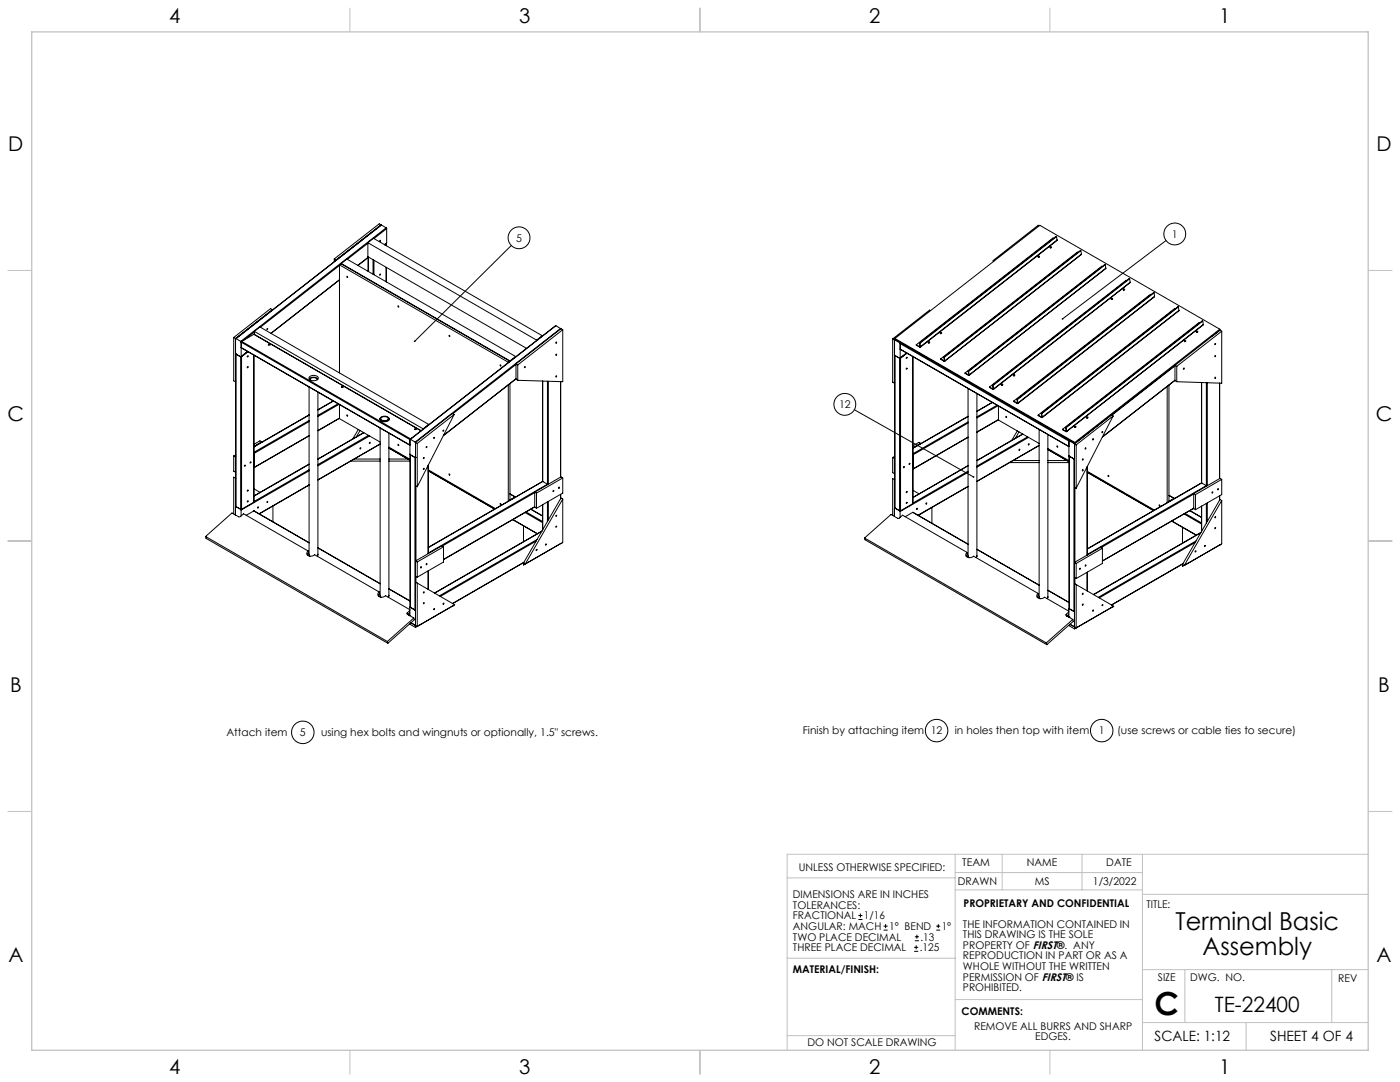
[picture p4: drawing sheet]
<svg xmlns="http://www.w3.org/2000/svg" width="559mm" height="432mm" viewBox="0 0 559 432" stroke-linecap="round" stroke-linejoin="round" font-family="sans-serif">
<g fill="none" stroke="#c0c0c0" stroke-width=".4">
<path d="M139.7 3.2v9.5M279.4 3.2v9.5M419.1 3.2v9.5M3.1 107.9h9.6M546.1 107.9h9.5M3.1 215.9h9.6M546.1 215.9h9.5M3.1 323.8h9.6M546.1 323.8h9.5M314.2 350.3h67M381.2 340.9v78.2M381.2 355.1h74.8"/>
<path d="M381.2 348.2h74.8M400 340.9v14.2M431.9 340.9v14.2M456 340.9v78.2M456 356.9h90.1M546.1 340.9h-231.9v78.2M314.2 382.4h67.2M381.2 398.9h74.8M456 387h90.1M472.9 387v21.1M531.6 387v21.1M139.7 419.1v9.6"/>
<path d="M279.4 419.1v9.6M314.2 413.3h67M419.1 419.1v9.6M456 408.1h90.1M497.4 408.1v11"/>
</g>
<path d="M12.7 12.7h533.4v406.4h-533.4z" fill="none" stroke="#c0c0c0" stroke-width=".5"/>
<g fill="none" stroke="#000" stroke-width=".4">
<path d="M146.8 96.9l2.3-1.8 67.3 38.9M146.8 96.9l67.4 38.8M146.8 96.9v5.5l63.4 36.6M146.8 97.1l-8.2 6.4M152.1 89.7l-18 14.1M152.1 89.7v.2M152.1 89.7l-.7-.4-18 14M152.1 89.8h.2M152.1 89.8l-58.1 45.3M152.3 89.8l-58.1 45.3M152.3 89.8l1.8 1.1M153.6 97.7l.6-.6v1"/>
<path d="M154.1 90.9l.2 .3M154.1 90.9l-58 45.3M154.3 96.9l-.8 .7M154.3 91.2v5.7M154.3 91.2l-5 4M204.1 98l-38.6 38.2M414.8 90.1l-.4-.2-17.9 14M419.6 98.8l-.3 .1M420.5 95.1l-.2-.1-54.6 42.6M421.7 94.4l-.2-.1-54.5 42.6M421.7 94.4l-54.5 42.6M421.7 94.4l.2 1.4"/>
<path d="M421.9 95.8l-54.6 42.8M421.9 95.8l-54.5 42.6M465.4 96l-41.3 31.2M133.4 103.3v1.1M133.4 103.3l.7 .5M134.1 103.8v.1M135.5 111.6l-27.4 21.4M135.5 111.7l-27.3 21.4M135.5 105.7l67.4 38.9M135.5 105.7v43.1M135.5 105.9l-31.6 24.7M136.2 105.3l-.7 .4"/>
<path d="M136.2 105.3l67.4 38.9M136.2 105.2l2.3-1.8 67.3 38.9M136.2 105.2l67.4 38.8M136.2 105.2v.1M138.4 110.3l.3 .4zM146.9 102.8v5.5M147 102.7v5.6M147.1 102.6l-4.3 3.3M147.1 102.6l-4.2 3.3M148.9 103.6v5.8M149.3 103.9v5.7M151.7 109.4l.2 .1-.3 .4z"/>
<path d="M154.1 106.7l.1 5.8M396.5 103.9v.5M396.5 103.9l.3 .2M414.8 102.6l-.3 .1M430.2 100.8l-.2-.2-54.5 42.6M431.4 100l-54.7 42.5M431.4 100l-54.5 42.6M431.4 100l.3 1.4M431.7 101.4l-54.7 42.8M431.7 101.4l-54.6 42.6M439.9 106.4l-.2-.1-54.5 42.5M441.1 105.7l-54.5 42.5"/>
<path d="M441.1 105.7l.3 1.3M441.1 105.7l-54.7 42.4M441.4 107l-54.6 42.8M441.4 107l-54.5 42.6M444 119.5h-.3M448.8 115.7h-.3M449.7 112l-54.8 42.4M450.9 111.3l-54.7 42.4M450.9 111.3l-54.6 42.5M450.9 111.3l.2 1.3M451.1 112.6l-54.6 42.8M451.1 112.6l-54.5 42.6"/>
<path d="M459.4 117.6l-.2-.1-54.6 42.6M460.6 116.9l-.2-.1-54.5 42.6M460.6 116.9l-54.5 42.6M460.6 116.9l.2 1.4M460.8 118.3l-54.5 42.7M460.8 118.3l-54.5 42.5M93.3 134.7l.7 .4M93.3 134.7v17.3l.7 .4M94 135.1v17.3M94.2 135.1l-.2 .2M94.2 135.1l1.9 1.1M96.1 136.2l.2 .4"/>
<path d="M96.3 136.6l67.3 38.8M96.3 136.6v5.7M96.4 136.2l-.1 .4M96.4 136.2l67.4 38.9M101.3 133.4h.2M101.3 133.4l-4.9 2.8M101.3 133.4l66.7 38.5M101.5 133.4l66.6 38.5M101.5 132.3v1.2M101.5 132.3l2.3-1.8 67.3 38.9M101.5 132.3l67.4 38.8M101.5 132.5l-4.1 3.2"/>
<path d="M108.6 123.8l.1-.2-.7-.4-14.7 11.5M214.2 135.7v.2M216.4 134l-2.2 1.7M216.4 134v.1M221.9 130l-58.2 45.3M221.9 130l-58.1 45.3M221.9 130l1.8 1.1M223.7 131.1l.2 .1M223.7 131.1l-58 45.3M223.9 131.2l.7 .4M223.9 131.2l-17.9 14M224.6 131.6v20.7l-17.9-.5"/>
<path d="M224.6 131.6l-17.9 14M356.3 135.3l.7 .4M356.3 135.3v17.2l.7 .4M357 135.7v17.2M357.2 135.1l71.8 41.5M357.2 135.1l.1 .4M357.3 135.7l-.3 .2M357.3 135.5l-.3 .2M357.3 135.5l71.8 41.5-.1-.4M357.3 135.7l1.8 1.1M357.4 135.5l-.3 .2M357.4 135.6l-.1 .1"/>
<path d="M359.1 136.8l.2 .4M359.3 139.3l67.3 38.9zM359.3 137.1l67.3 38.9M359.3 137.1v5.7M359.3 136.7l-.2 .1M359.5 136.8l-.2 .3M359.5 136.8h.1M365.7 137.6l1.4 .9M365.7 137.6l1.3 .8M367 136.9l.2 .1M367 136.9l.2 1.4M367 138.4l.1 .1"/>
<path d="M367.2 137l.2 1.4M367.2 138.3l-.2 .1M367.2 138.3l.2 .1M367.2 138.2l-.2 .2M367.4 138.4l-.3 .1M370.9 136.8l-.2 .1M371.4 124l-.3-.2-14.8 11.5M375.7 133.1h-.2M469.1 123.2l-.2-.1-54.5 42.6M470.3 122.5l-54.5 42.6M470.3 122.5l.3 1.4M470.3 122.5l-54.7 42.5"/>
<path d="M470.6 123.9l-54.6 42.8M470.6 123.9l-54.6 42.5M473.2 136.3h-.3M478 132.6h-.3M478.9 128.8l-.3-.1-54.5 42.6M480.1 128.1l-54.8 42.5M480.1 128.1l-54.6 42.6M480.1 128.1l.2 1.4M480.3 129.5l-54.6 42.8M480.3 129.5l-54.5 42.6M486.9 131.4l-71.9-41.5-57.8 45.2M486.9 131.4l-57.9 45.2"/>
<path d="M486.9 131.4v.4M486.9 131.8l.7 .4M486.9 131.8l-17.9 14M486.9 131.8l-3 2.4M487.6 132.2v20.7l-17.9-.6M487.6 132.2l-17.9 14M94 141l.2 .3M94.1 152.2l-.1 .2M94.2 141.3l-.1 60.8M94.2 141.3l1.9 1.1M94.2 141.3v60.9M96.1 142.4v60.8"/>
<path d="M96.3 142.3l-.2 .1M96.4 142.4h-.3M96.4 142.4v60.8M98.8 140.3l-2.5 2M98.9 140.3l-2.7 2.1M99 140.4l-2.6 2M101.3 141.7v58.7M101.4 141.7l-.1 58.7M123.4 154.4v67.1M123.4 151.3a2.28 2.28 0 0 1 3.5 0M123.5 150.4a2.19 2.19 0 0 1 3.5 .6 2.15 2.15 0 0 1-3.7-.2zM123.7 151.5a1.72 1.72 0 0 1 2.9 .1"/>
<path d="M126.9 156.5v65M136.3 154.3l.1-.1a.37 .37 0 0 1 .6 0 .37 .37 0 0 1-.1 .6 .37 .37 0 0 1-.6-.3zM202.9 144.6v.1M202.9 153.6v46.4M203.6 153.1v46.5l.1-.2M203.6 144.2l-.7 .4M203.6 144v.2M205.8 142.3l-2.2 1.7M205.8 142.3v.1M206 151.2l-29 22.7M206 145.2v6.2l.7 .4M206 145.2l.7 .4"/>
<path d="M206 145.5l-25.3 19.6M206 151.1l-29 22.6M206.7 145.6v6.2M216.5 152.1v40.1M216.6 152.1v40.1M218.5 152.2v41.1M218.9 152.2v41.1M223.7 152.3v38.1M223.8 152.3v38.1M357 141.5l.3 .4M357.1 152.7l-.1 .2M357.2 141.9l-.1 60.7"/>
<path d="M357.2 141.9l1.9 1.1M357.2 141.9v60.8M357.3 141.9l2 .9M359.1 143v60.8M359.4 142.9l-.3 .1M359.4 142.9v60.9M361.8 140.9l-2.5 1.9M361.9 140.9l-2.6 2.1M362 141l-2.6 1.9M364.3 142.3v58.7M364.4 142.3l-.1 58.7M375.5 143.2l1.3 .9"/>
<path d="M375.5 143.2l1.3 .8M376.7 142.5l.2 .1M376.7 142.5l.2 1.4M376.8 144v.1M376.9 142.6l.2 1.4M376.9 143.9l-.1 .1M376.9 143.9l.2 .1M377.1 144l-.3 .1M385.2 148.8l1.3 .8M385.2 148.8l1.3 1M386.4 155v67.1M386.4 148.1l.2 .1"/>
<path d="M386.4 148.1l.2 1.4M386.5 149.6v.2M386.6 148.2l.3 1.4M386.6 149.5l-.1 .1M386.6 149.5l.3 .1M386.9 149.6l-.4 .2M389.9 157.1v65M394.9 154.4l1.3 .8M394.9 154.4l1.4 1M396.2 153.7l.1 .1M396.2 153.7l.2 1.4M396.2 155.2l.1 .2"/>
<path d="M396.3 153.8l.3 1.4M396.4 155.1l-.2 .1M396.4 155.1l.2 .1M396.6 155.2l-.3 .2M400.2 153.7h-.4M404.9 150h-.3M405.9 159.4l.2 .1M405.9 159.4l.2 1.3M406.1 159.5l.2 1.3M465.9 154.2v46.4M466.6 153.7v46.5l.1-.2M469 145.8v6.1l.7 .4"/>
<path d="M469 145.8l.7 .4M469 145.8l-40.1 31.3M469 146l-25.2 19.7M469.7 146.2v6.1M479.6 152.6v40.1M479.6 152.6v40.2M481.5 152.7v41.1M481.9 152.7v41.1M486.8 152.9v38.1M104.5 176.4l-3.1 1.8M104.5 176.4v.1M104.5 176.4l-.7-.5-2.4 1.4"/>
<path d="M123.4 165.6l-22 12.7M123.4 174l-22 12.6M123.4 167.8l-22 12.7M123.4 168.2l-21.9 12.7M123.4 173.8l-21.9 12.7M123.4 165.7l-22 12.7M133 160l-6.1 3.5M133.1 160.1l-6.2 3.5M134.9 161.1l-8 4.7M135.3 161.4l-8.4 4.8M135.5 166.9l-8.6 5M135.5 161.5v5.6l16.2 9.3"/>
<path d="M138.5 165.6l.2 .5zM143 171.4l-2.2 3.7M143.7 171.8l-1.5 2.5M145.2 172.6l-18.3 10.6M145.2 172.7l-18.3 10.6M147.1 173.7l-20.2 11.7M147.5 174l-20.6 11.9M151.7 167.1v.4M151.7 170.8v67.1M151.7 177.2l-24.8 14.4M151.7 177.2l-24.8 14.3M152 166.6a2.05 2.05 0 0 1 3.2 .6 2.01 2.01 0 0 1-3.5-.2z"/>
<path d="M152.2 166.7a1.62 1.62 0 0 1 2.7 .6 1.63 1.63 0 0 1-2.9-.4zM155 166.6a1.02 1.02 0 0 1 .1 1.3 1.02 1.02 0 0 1-1.2 .4 1.56 1.56 0 0 1-2.2-1.4M155.2 167.1v.5M155.2 172.9v65M155.2 178.8l8.5 4.9-8.5-4.8M155.2 178.4l8.5 4.9M163.6 177.6l-67.3-38.9 67.3 39M163.6 175.4v5.8l.2 .3M163.8 175.1l-.2 .3M163.8 175.3l-.2 .1M163.8 175.3l1.9 1.1M164.3 174.8l-.5 .3"/>
<path d="M165.7 176.4l.1 .2M165.8 176.6l.7 .4M165.8 176.6v17.3l.7 .3M166.5 177v17.2M168.9 171.1v.2M171.1 169.4l-2.2 1.7M171.1 169.4v.1M181.3 165.5l-14.8 11.5M181.3 165.5l-14.8 28.7M181.3 165.5l-.7-.5-14.8 11.6M341 163.5l47.6 26.9M367.5 176.9l-.7-.4-2.4 1.4"/>
<path d="M367.5 176.9l-3.1 1.8M367.5 176.9v.2M386.4 174.5l-21.9 12.6M386.4 166.1l-22 12.8M386.4 168.4l-22 12.7M386.4 168.8l-21.9 12.7M386.4 174.4l-21.9 12.7M386.4 166.2l-22 12.7M396 160.6l-6.1 3.5 6.2-3.5M398 161.7l-8.1 4.7M398.4 161.9l-8.5 4.9M398.5 167.5l-8.6 5"/>
<path d="M398.5 162v5.6l16.3 9.4M398.5 167.4l-8.6 5M401.5 166.2l.2 .4zM404.6 160.1l1.4 .9M404.6 160.1l1.3 .7M405.9 160.8l.1 .2M406 171.9l-2.1 3.8M406.1 160.7l-.2 .1M406.1 160.7l.2 .1M406.3 160.8l-.3 .2M406.7 172.4l-1.4 2.5M410.1 174.3l-20.2 11.7"/>
<path d="M410.5 177.2h.3l-.2 .4zM410.5 174.6l-20.6 11.8M414.4 165.7l1.3 .7M414.4 165.7l1.3 .9M414.8 171.4v67.1M414.8 177.8l-24.9 14.4M414.8 177.7l-24.9 14.4M415.6 165l.2 .1M415.6 165l.3 1.3M415.7 166.4v.2M415.8 165.1l.2 1.3M415.8 166.3l-.1 .1"/>
<path d="M415.9 166.3l-.2 .1M415.9 166.3l.1 .1M416 166.4l-.3 .2M418.3 173.4v65.1M418.3 179.4l8.4 4.9M418.3 179l8.4 4.9M418.3 179.4l8.4 4.8M421.9 178l.2 .4zM424.1 171.3l1.3 .7M424.1 171.3l1.4 .9M425.3 170.6l.2 .1M425.3 170.6l.3 1.4"/>
<path d="M425.4 172l.1 .2M425.5 170.7l.3 1.4M425.6 172h-.2M425.6 172l.2 .1M425.6 171.9l-.2 .1M425.8 172.1l-.3 .1M426.6 176l.2 6.1M426.8 175.9l-.2 .1M426.8 175.9l1.9 1.1M426.9 175.7l-.3 .3M427 175.7l-.3 .2M427 175.8l-.2 .1"/>
<path d="M428.7 177l.2 .2M428.9 177.1l.6 .5M428.9 177.1v17.3l.6 .4M428.9 176.8l-.2 .2M429.3 170.5l-.3 .1M429.5 177.6v17.2M434.1 166.8l-.3 .1M440.1 174.3l28.9-22.5-29 22.6M443.6 165.6l.7 .4M444.3 166l-14.8 11.6M444.3 166l-14.8 28.8M93.3 182v6l.7 .5"/>
<path d="M93.3 182l.7 .4M94 182.4v6.1M94 190.8v14.7M94 190.8l-.7-.4v14.7M94 190.8l.1 .1M94.1 188.4l-.1 .1M94.1 182.4h-.1M94.1 181.5l-.8 .5M97.7 185.7h.2l-.3 .4zM101.4 180.6l.1 .3M101.4 195.1l2.4 1.4M101.5 186.5l-.1 .2"/>
<path d="M101.5 180.9v5.6M123.4 185.2l-22 12.7M123.4 193.5l-19.9 11.6 19.9-11.5M123.4 187.9l-27.2 15.7M123.4 187.5l-22 12.7M123.4 185.3l-22 12.7M140 184h11.7M141.4 183.2h10.3M155.2 183.2h7.6M155.2 184h8.5M163.8 181.5v60.9M163.8 181.5l2 1.1"/>
<path d="M165.8 182.6h.1M165.8 182.6h-.2v60.8M166 194v29.8M171 185.6l-.1 35.3M171 187.9l26.4 15.2M171 187.5l26.7 15.5M203.6 197.1l2.1 1.2M203.6 199.3l.1 .1M203.6 197.2l2 1.1M205.6 198.3l.1 .1M205.6 198.3l-1.9 1.1M213.4 196.4v6l.7 .4"/>
<path d="M213.4 196.4l.7 .4M213.4 196.6l-36.9 21.3M214.1 196.8v6M216.5 192.2h.1M216.5 192.2l-45.5 26.2M216.6 192.2l1.9 1.1M216.6 192.2l-45.6 26.3M218.5 193.3l.1 .1M218.5 193.3l-47.5 27.4M220.8 195.8l.3 .1-.3 .3zM223.7 197.3v1.8M223.8 197.3v1.7"/>
<path d="M224.6 190.7v6.1l-10.5 6M224.6 199.2v17.3l-14.9 8.6M224.6 199.2l-14.9 25.9M224.6 199.2l-.7-.4-14.9 25.9 .7 .4M224.6 190.7l-10.5 6.1M224.6 190.7l-.7-.4-10.5 6.1M356.3 182.6v6l.7 .4M356.3 182.6l.7 .4M357 183v6M357 191.4v14.7M357 191.4l-.7-.4v14.7M357 191.4l.1 .1"/>
<path d="M357.1 182.1l-.8 .5M357.1 182.9l-.1 .1M357.1 188.9l-.1 .1M364.4 181.2l.1 .3M364.4 195.7l2.5 1.4M364.5 181.5v5.6M386.4 185.8l-22 12.7M386.4 194.2l-19.9 11.5M386.4 188.5l-27.1 15.7M386.4 188l-22 12.8M386.4 194.1l-20 11.5M386.4 185.9l-22 12.7"/>
<path d="M389.9 183.8l18.3-10.6-18.3 10.7M403 184.6h11.8M404.4 183.8h10.4M418.3 183.8h7.5M418.3 184.6h8.4M426.7 181.9l.1 .2M426.7 182l.1 60.9M426.8 182.1l2 1M426.8 182.1v60.8M428.8 183.1h.1M428.9 183.2h-.2v60.8M429 194.5v29.8"/>
<path d="M433.9 186.3v35.2M434 186.2v35.3M434 188.5l26.4 15.3M434 188.4l26.5 15.3M434 188.1l26.8 15.5M442.3 189.7l.2 .5zM466.6 197.7l2.1 1.2M466.6 199.9l.1 .1M466.6 197.7l2 1.2M468.6 198.9h.2M468.6 198.9l-1.9 1.1M476.5 197l.7 .4"/>
<path d="M476.5 197v6l.7 .4M476.5 197.2l-37 21.3M477.2 197.4v6M479.5 192.7l.1 .1M479.5 192.7l-45.5 26.3M479.6 192.8l1.9 1M479.6 192.8l-45.6 26.3M481.5 193.8l.1 .2M481.5 193.8l-47.5 27.5M486.8 197.9v1.8M486.8 197.8v1.7M486.9 199.4l.7 .3-14.9 26-.7-.5z"/>
<path d="M487.6 191.3v6.1l-10.4 6M487.6 199.7v17.3l-15.6 9.1v-1M487.6 191.3l-.7-.4-10.4 6.1M487.6 191.3l-10.4 6.1M82.1 214.1l10.5-9.4 2.8 1.6 1.8-1.3 25.8 14.9M82.1 214.1l72.5 41.9M82.1 214.1l.1 .7 72.6 41.9M94.1 202.1l.1 .1M94.1 202.1h.1M94.2 202.2l-.2 .1M94.2 202.2l1.9 1M96.1 203.2h.3"/>
<path d="M96.1 203.2l.1 .4M96.2 203.6v2.3M101.3 203.9l22.1 12.7M101.3 200.4l-4.9 2.8M101.3 203.9l-3 1.7M108.9 201.9v6.3M123 219.9a1.29 1.29 0 0 0-.2 1.8 1.29 1.29 0 0 0 1.8 .2l1-.5 25.7 14.8M123 219.9l.2 .7-.5 .8M126.9 218.6l24.8 14.3M126.9 218.7l24.8 14.3M177 218.2v6.1l-10.5 6M177 218.2l-10.5 6.1"/>
<path d="M177 218.2l-.7-.4-10.5 6.1M204.6 207.4l9.8 5.6M204.7 207.3l9.8 5.7M209 209.9v6.3M209.6 204.5l6.9 4.1M210 204.3l6.5 3.8M211.8 203.2l4.7 2.8M211.9 203.2l4.6 2.6M213.4 202.3l-36.4 21M213.4 202.2l-36.4 21M214 215.9l-38.2 22.1M214.4 215.3l-39 22.5"/>
<path d="M216.3 212.1l-42.8 24.6M216.3 211.9l-42.9 24.8M216.5 201.5v10M216.6 201.4v10M218.5 200.3v7.9M218.9 200.1v7.4M223.9 216.9h.1M223.9 216.9l-14.9 8.6v-1M345.1 214.7l10.5-9.4 2.9 1.6 1.8-1.3 25.7 14.9M345.1 214.7l72.5 41.9M345.1 214.7l.2 .7 72.5 41.9M357.1 202.6l.1 .1"/>
<path d="M357.2 202.7h-.1M357.2 202.7l-.2 .1M357.2 202.7l1.9 1.1M359.1 203.8h.3M359.1 203.8l.2 .4M359.3 204.2v2.3M364.3 204.5h.2M364.3 204.5l22.1 12.7M364.3 201l-4.9 2.8M364.3 204.5l-3 1.7M372 202.5v6.3M440 218.8v6.1l-10.5 6"/>
<path d="M440 218.8l-10.5 6.1M440 218.8l-.7-.4-10.4 6M467.7 208l9.7 5.6M467.7 207.9l9.8 5.6M472 210.4v6.3M472.6 205.1l7 4M473 204.9l6.6 3.8M474.9 203.8l4.7 2.7M476.5 202.8l-36.5 21.1M477 216.5l-38.2 22.1M477.4 215.9l-39 22.5M479.3 212.6l-42.8 24.7"/>
<path d="M479.4 212.5l-42.9 24.7M479.6 202v10.1M479.6 202v10M480.9 217.7l.2 .2-.3 .2zM481.5 200.9v7.8M481.9 200.7v7.4M484.9 210.6h.3l-.2 .4zM486.9 217.4h.1M123.4 221.2l.3 .8M126.9 221.2l-.3 .8M151.3 236.2a1.31 1.31 0 0 0-.1 1.8 1.31 1.31 0 0 0 1.7 .3l1-.6 9.7 5.6M151.3 236.2l.2 .8-.5 .8"/>
<path d="M151.7 237.5l.4 .8M155.2 237.5l-.3 .8M155.2 235l8.5 4.8M155.2 235.1l8.5 4.8M165.8 223.9v6l.7 .4M165.8 223.9l.7 .4M166 230v2.4M166.5 232.7v17.3l-2.5-1.5 1.8 .9M166.5 224.3v6M166.5 232.7l-.7-.4v18.1M166.5 232.7l15 8.6-15.7 9.1M170.1 225h.4l-.3 .4z"/>
<path d="M171 220.8v.1M171 227.8v7.5M209.1 224.5l-28.4 16.4M209.1 224.4l-28.5 16.4M386 220.5a1.3 1.3 0 0 0-.2 1.8 1.3 1.3 0 0 0 1.8 .2l1-.5 25.7 14.8M386 220.5l.2 .7-.5 .8M386.4 221.7l.4 .8M389.9 221.7l-.3 .8M414.3 236.8a1.29 1.29 0 0 0-.1 1.8 1.29 1.29 0 0 0 1.8 .2l.9-.5 9.7 5.6M414.3 236.8l.2 .7-.5 .9M414.8 238.1l.3 .8M414.8 233.5l-24.9-14.3 24.9 14.4"/>
<path d="M418.3 238.1l-.4 .8M418.3 235.5l8.4 4.9M418.3 235.6l8.4 4.9M428.9 224.4v6.1l.6 .4M428.9 224.4l.6 .5M429 230.6v2.4M429.5 224.9v6M429.5 233.3v17.3M429.5 233.3l-.6-.4v18.1M429.5 233.3l15 8.6-15 8.7M430.9 226.9h.3l-.2 .4zM433.9 228.4v7.4"/>
<path d="M434 221.4v.1M434 228.4v7.4M472.1 225.1l-28.4 16.3M472.2 224.9l-28.6 16.5M154.6 256l.2 .7M162.6 244.6l-.1 .5 2.7 1.5M162.6 244.6l.1 .6M162.9 245.1l.7 .4M163.5 249l2.3 1.4M163.6 243.7l-1 .9M163.7 242.3h.1M163.8 242.4l-.2 3.3-.8-.4 .8-.8"/>
<path d="M163.8 242.4l1.8 1M165.2 246.6l-10.6 9.4M165.2 246.6l.2 .7-10.6 9.4M165.6 243.4l.2 .1M165.6 243.4l.2 .3M165.8 249.4v.1M173.2 242.9l.3 .1-.4 .3zM180.8 241.8h.1M417.6 256.6l.2 .7M425.6 245.1l-.1 .5 2.7 1.6M425.6 245.1l.1 .7M426 245.7l.6 .4"/>
<path d="M426.5 249.6l2.4 1.4M426.6 246.3h.1M426.6 244.2l-1 .9M426.6 245.1l-.8 .7 .8 .5M426.7 242.9h-.1M426.8 242.9l-.2 3.4M426.8 242.9l1.9 1.1M428.2 247.2l-10.6 9.4M428.2 247.2l.2 .7-10.6 9.4M428.7 244l.2 .1M428.7 244l.2 .3M428.9 249.9l-1.9-.8 2.5 1.5"/>
<path d="M428.9 250h-.1M436.3 243.4l.2 .2-.3 .3zM443.8 242.3h.1M443.8 242.3l-14.9 8.7M342.6 367h1.6M342.6 365.4h1.6M343.4 364.6v1.5M352.7 371.2h1.6M352.7 369.6h1.6M353.5 368.8v1.6M364.9 379.7h1.6M364.9 378.1h1.6"/>
<path d="M365.2 375.4h1.6M365.2 373.8h1.6M365.7 377.3v1.5M366 373v1.6M373.7 371.2h1.6M373.7 369.6h1.6M374.5 368.8v1.6"/>
<circle cx="151.7" cy="96.1" r=".22"/>
<circle cx="207.2" cy="94.9" r="4.4"/>
<circle cx="419.4" cy="98.8" r=".3"/>
<circle cx="468.9" cy="93.4" r="4.4"/>
<circle cx="414.7" cy="102.5" r=".28"/>
<circle cx="443.8" cy="119.3" r=".28"/>
<circle cx="448.6" cy="115.6" r=".28"/>
<circle cx="106.7" cy="131.3" r=".22"/>
<circle cx="107.5" cy="137.6" r=".32"/>
<circle cx="159" cy="122.3" r=".22"/>
<circle cx="179.3" cy="134" r=".23"/>
<circle cx="222" cy="136.7" r=".22"/>
<circle cx="370.7" cy="136.6" r=".3"/>
<circle cx="375.5" cy="132.9" r=".28"/>
<circle cx="473" cy="136.2" r=".3"/>
<circle cx="477.8" cy="132.5" r=".3"/>
<circle cx="485.1" cy="137.3" r=".23"/>
<circle cx="98.9" cy="142.3" r=".23"/>
<circle cx="98.9" cy="146.6" r=".23"/>
<circle cx="199.7" cy="145.8" r=".23"/>
<circle cx="209.5" cy="146.5" r=".22"/>
<circle cx="222" cy="150.2" r=".22"/>
<circle cx="222" cy="141.5" r=".22"/>
<circle cx="361.9" cy="142.9" r=".23"/>
<circle cx="361.9" cy="147.2" r=".21"/>
<circle cx="399.9" cy="153.5" r=".3"/>
<circle cx="404.7" cy="149.7" r=".3"/>
<circle cx="472.6" cy="147.1" r=".22"/>
<circle cx="485.1" cy="142.1" r=".22"/>
<circle cx="485.1" cy="150.7" r=".22"/>
<circle cx="143.9" cy="178.9" r=".22"/>
<circle cx="147.6" cy="176.7" r=".22"/>
<circle cx="158.9" cy="177.6" r=".23"/>
<circle cx="165.9" cy="171.3" r=".32"/>
<circle cx="170.2" cy="178.4" r=".22"/>
<circle cx="173.2" cy="174.8" r=".21"/>
<circle cx="176.9" cy="171.9" r=".22"/>
<circle cx="337.2" cy="161.4" r="4.4"/>
<circle cx="406.9" cy="179.5" r=".21"/>
<circle cx="429.1" cy="170.3" r=".28"/>
<circle cx="433.2" cy="179" r=".22"/>
<circle cx="433.9" cy="166.6" r=".28"/>
<circle cx="436.2" cy="175.4" r=".22"/>
<circle cx="440" cy="172.5" r=".21"/>
<circle cx="98.9" cy="195.8" r=".23"/>
<circle cx="100" cy="184.6" r=".21"/>
<circle cx="169.1" cy="187.2" r=".22"/>
<circle cx="169.1" cy="182.8" r=".21"/>
<circle cx="179.3" cy="189.4" r=".23"/>
<circle cx="223.2" cy="194.6" r=".22"/>
<circle cx="360.8" cy="186.5" r=".23"/>
<circle cx="361.9" cy="196.4" r=".23"/>
<circle cx="363" cy="185.2" r=".23"/>
<circle cx="432.1" cy="183.4" r=".22"/>
<circle cx="432.1" cy="187.7" r=".22"/>
<circle cx="483.9" cy="196.5" r=".22"/>
<circle cx="486.2" cy="195.2" r=".22"/>
<circle cx="98.9" cy="200.2" r=".23"/>
<circle cx="103" cy="202.5" r=".22"/>
<circle cx="106.8" cy="200.3" r=".22"/>
<circle cx="199.7" cy="201.1" r=".23"/>
<circle cx="214.2" cy="219.5" r=".23"/>
<circle cx="217.9" cy="217.4" r=".23"/>
<circle cx="222" cy="210.2" r=".23"/>
<circle cx="222" cy="205.9" r=".23"/>
<circle cx="361.9" cy="200.7" r=".23"/>
<circle cx="366.1" cy="203.1" r=".22"/>
<circle cx="369.8" cy="200.9" r=".22"/>
<circle cx="462.8" cy="201.7" r=".23"/>
<circle cx="485" cy="206.5" r=".23"/>
<circle cx="168" cy="226.5" r=".22"/>
<circle cx="169.2" cy="236.4" r=".21"/>
<circle cx="432.2" cy="237" r=".22"/>
<circle cx="433.2" cy="225.7" r=".22"/>
<circle cx="477.2" cy="220.1" r=".21"/>
<circle cx="169.2" cy="240.7" r=".22"/>
<circle cx="177.1" cy="240.9" r=".22"/>
<circle cx="432.2" cy="241.3" r=".22"/>
<circle cx="440.1" cy="241.5" r=".21"/>
<circle cx="120.9" cy="292.3" r="4.5"/>
<circle cx="373.8" cy="291.6" r="4.5"/>
<circle cx="439.7" cy="291.6" r="4.5"/>
</g>
<path d="M423.8 127.1v.4l.3-.3-.3 .3a.35 .35 0 0 0 .5 0 .35 .35 0 0 0 0-.5 .35 .35 0 0 0-.5 .1zM388.4 190.1l-.1 .5h.5l-.2-.2 .3 .1-.1-.4zM165.3 136l-.1 .4 .3-.2-.2 .2a.33 .33 0 0 0 .4 0 .33 .33 0 0 0 0-.4 .33 .33 0 0 0-.4 0z" fill="#000"/>
<text font-size="12.7" x="460.9" y="405.2">C</text>
<g font-size="9.9">
<text x="469.2" y="371.2">Terminal Basic</text>
<text x="480" y="381.1">Assembly</text>
</g>
<text font-size="8.5" x="484.9" y="404">TE-22400</text>
<g font-size="8.1">
<text x="67.6" y="9.3">4</text>
<text x="207.3" y="9.3">3</text>
<text x="347" y="9.3">2</text>
<text x="486.7" y="9.3">1</text>
<text x="3.3" y="60.1">D</text>
<text x="549.4" y="60.1">D</text>
<text x="3" y="168">C</text>
<text x="549.1" y="168">C</text>
<text x="4" y="276">B</text>
<text x="550.1" y="276">B</text>
<text x="3.3" y="383.9">A</text>
<text x="549.4" y="383.9">A</text>
<text x="67.6" y="428.4">4</text>
<text x="207.3" y="428.4">3</text>
<text x="347" y="428.4">2</text>
<text x="486.7" y="428.4">1</text>
</g>
<g font-size="5.6">
<text x="460.9" y="415.2">SCALE: 1:12</text>
<text x="507" y="415.2">SHEET 4 OF 4</text>
</g>
<g font-size="4.2">
<text x="467.8" y="94.9">1</text>
<text x="206" y="96.4">5</text>
<text x="334.9" y="162.9">12</text>
<text x="90.4" y="293.7">Attach item</text>
<text x="119.7" y="293.8">5</text>
<text x="128.2" y="293.7">using hex bolts and wingnuts or optionally, 1.5&quot; screws.</text>
<text x="320.4" y="293">Finish by attaching item 12</text>
<text x="381.1" y="293">in holes then top with item</text>
<text x="438.6" y="293.1">1</text>
<text x="445.9" y="293">(use screws or cable ties to secure)</text>
<text x="318.8" y="347.7">UNLESS OTHERWISE SPECIFIED:</text>
<text x="384.1" y="345.5">TEAM</text>
<text x="409.9" y="345.7">NAME</text>
<text x="441.6" y="345.7">DATE</text>
<text x="382.3" y="353.3">DRAWN</text>
<text x="413" y="353.3">MS</text>
<text x="436.3" y="353.3">1/3/2022</text>
<text x="316.5" y="358.5">DIMENSIONS ARE IN INCHES</text>
<text x="316.5" y="362.7">TOLERANCES:</text>
<text x="384.6" y="361.9">PROPRIETARY AND CONFIDENTIAL</text>
<text x="457.6" y="362.3">TITLE:</text>
<text x="316.5" y="371.2">ANGULAR: MACH</text>
<text x="316.5" y="366.9">FRACTIONAL</text>
<text x="344.8" y="366.9">1/16</text>
<text x="354.9" y="371.2">1° BEND</text>
<text x="375.9" y="371.2">1°</text>
<text x="384.4" y="370.2">THE INFORMATION CONTAINED IN</text>
<text x="316.5" y="375.4">TWO PLACE DECIMAL</text>
<text x="367.4" y="375.4">.13</text>
<text x="384.4" y="374.4">THIS DRAWING IS THE SOLE</text>
<text x="316.5" y="379.6">THREE PLACE DECIMAL</text>
<text x="367.1" y="379.6">.125</text>
<text x="384.4" y="378.6">PROPERTY OF FIRST®. ANY</text>
<text x="384.4" y="382.9">REPRODUCTION IN PART OR AS A</text>
<text x="316.5" y="388.4">MATERIAL/FINISH:</text>
<text x="384.4" y="387.1">WHOLE WITHOUT THE WRITTEN</text>
<text x="384.4" y="391.3">PERMISSION OF FIRST® IS</text>
<text x="384.4" y="395.6">PROHIBITED.</text>
<text x="462.2" y="391.3">SIZE</text>
<text x="475.1" y="391.3">DWG. NO.</text>
<text x="534.1" y="391.8">REV</text>
<text x="383.8" y="405.1">COMMENTS:</text>
<text x="388.8" y="410.9">REMOVE ALL BURRS AND SHARP</text>
<text x="322.3" y="417.6">DO NOT SCALE DRAWING</text>
<text x="413.2" y="415.2">EDGES.</text>
</g>
</svg>
